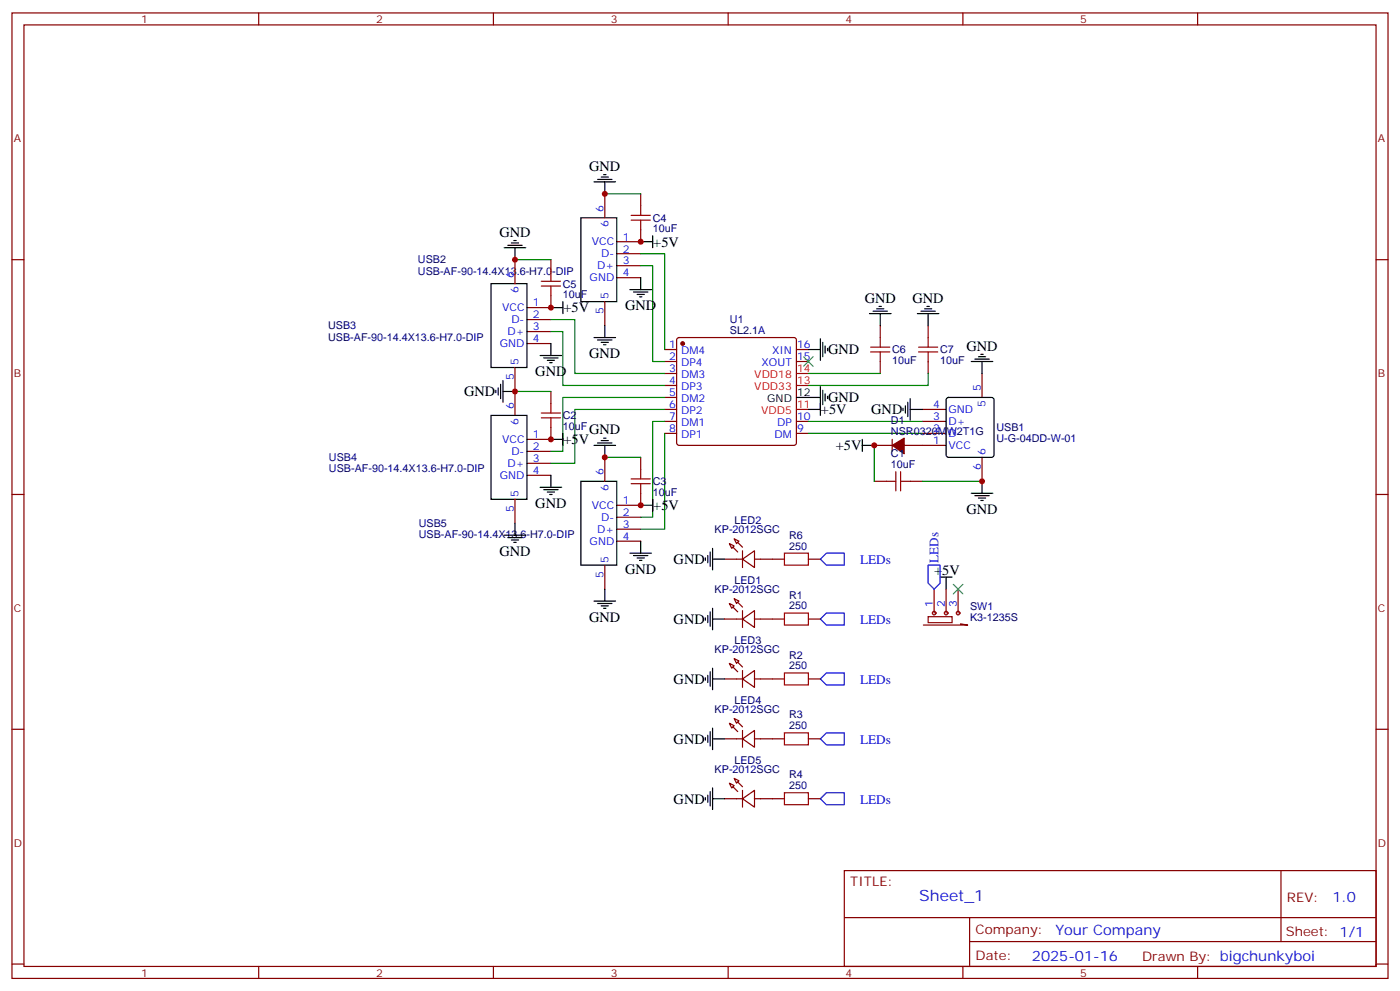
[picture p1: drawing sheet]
<svg xmlns="http://www.w3.org/2000/svg" width="412mm" height="292mm" viewBox="0 0 412 292" stroke-linecap="round" stroke-linejoin="round" font-family="sans-serif">
<g fill="none" stroke="#870000" stroke-width=".35">
<path d="M3.5 3.8h405.4v284.3h-405.4zM7.1 7.3h398.2v277.3h-398.2zM76.2 3.8v3.5M145.3 3.8v3.5M214.5 3.8v3.5M283.6 3.8v3.5M352.8 3.8v3.5M178.2 57.1v7M188.7 57.1v3.5M3.5 76.5h3.6M151.7 76.5v7M162.3 76.5v3.5"/>
<path d="M181.7 74.7h7M181.7 78.2h7M188.7 67.7v3.5h-7M405.3 76.5h3.6M155.2 94.1h7.1M155.2 97.6h7.1M162.3 87.1v3.5h-7.1M178.2 88.8v7.1M181.7 81.8h7M199.6 99.6l.4-.2h33.9l.5 .2 .2 .5v30.4l-.2 .5-.5 .2h-33.9l-.5-.3-.2-.4v-30.4zM259.3 95.9v3.5M273.4 95.9v3.5"/>
<path d="M151.7 108.2v14.1M155.2 101.2h7.1M162.3 115.3v3.5M195.8 102.9h3.5M195.8 106.5h3.5M195.8 110h3.5M195.8 113.5h3.5M195.8 117.1h3.5M234.6 102.9h3.5M234.6 106.5h3.5M259.3 106.5v3.5M273.4 106.5v3.5"/>
<path d="M289.3 110v7.1M155.2 132.9h7.1M155.2 136.5h7.1M155.2 140h7.1M162.3 125.9v3.5h-7.1M178.2 134.7v7M188.7 134.7v3.5M195.8 120.6h3.5M195.8 124.1h3.5M195.8 127.6h3.5M234.6 124.1h3.5M234.6 127.6h3.5"/>
<path d="M257.5 131.2h5.3M262.8 129.4v3.5M266.3 131.2h12.4M271.6 120.6h7.1M271.6 124.1h7.1M271.6 127.6h7.1M289.3 134.7v7M3.5 145.6h3.6M151.7 147v7.1M181.7 152.3h7M181.7 155.9h7M181.7 159.4h7"/>
<path d="M188.7 145.3v3.5h-7M216.3 158.7l1.4 .7-.7 .7zM257.5 141.7h3.6M268.1 141.7h3.5M405.3 145.6h3.6M178.2 166.4v7.1M213.4 164.7h5.3M214.8 160.1l1.5 .7-.8 .7zM214.8 177.7l1.5 .7-.8 .7zM216.3 176.3l1.4 .7-.7 .7zM218.7 164.7l3.5-2.5v4.9zM218.7 162.2v4.9"/>
<path d="M218.7 179.8v5M222.2 164.7h8.9M238.1 164.7h3.6M275.2 173.5v7.1M278.7 173.5v7.1M282.2 173.5v7.1M213.4 182.3h5.3M213.4 200h5.3M214.8 195.4l1.5 .7-.8 .7zM216.3 194l1.4 .7-.7 .7zM218.7 182.3l3.5-2.5v5zM218.7 200l3.5-2.5v4.9z"/>
<path d="M218.7 197.5v4.9M222.2 182.3h8.9M222.2 200h8.9M238.1 182.3h3.6M238.1 200h3.6M273.4 181.6h7.1v1.8h-7.1zM282.9 183.7l2.1 .4h-13M3.5 214.8h3.6M213.4 217.6h5.3M214.8 213l1.5 .7-.8 .7zM216.3 211.6l1.4 .7-.7 .7zM218.7 217.6l3.5-2.5v5z"/>
<path d="M218.7 215.1v5M222.2 217.6h8.9M238.1 217.6h3.6M405.3 214.8h3.6M213.4 235.2h5.3M214.8 230.6l1.5 .8-.8 .7zM216.3 229.2l1.4 .7-.7 .7zM218.7 235.2l3.5-2.4v4.9zM218.7 232.8v4.9M222.2 235.2h8.9M238.1 235.2h3.6M248.7 256.4h156.6v28.2h-156.6z"/>
<path d="M377.3 256.4v20.9M248.7 270.2h156.5M285.6 277.3h119.6M285.6 270.2v14.2M3.5 283.9h3.6M76.2 284.6v3.5M145.3 284.6v3.5M214.5 284.6v3.5M283.6 284.6v3.5M352.8 284.6v3.5M405.3 283.9h3.6"/>
</g>
<g fill="none" stroke="#000" stroke-width=".35">
<path d="M175 53.6h6.3M176 52.8h4.3M177.1 52.1h2.1M177.8 51.4h.7M178.2 53.6v3.5M148.5 73h6.4M149.6 72.2h4.2M150.6 71.5h2.2M151.3 70.8h.7M151.7 73v3.5M171.1 64.1h10.6v24.7h-10.6zM188.7 71.2h3.6"/>
<path d="M192.3 69.4v3.6M144.6 83.5h10.6v24.7h-10.6zM162.3 90.6h3.5M165.8 88.8v3.6M175 99.4h6.3M178.2 95.9v3.5M185.6 85.3h6.3M186.6 86h4.3M187.7 86.7h2.1M188.4 87.4h.7M188.7 81.8v3.5M241.7 99.8v6.3"/>
<path d="M256.1 92.4h6.4M257.2 91.7h4.2M258.2 90.9h2.1M258.9 90.2h.7M259.3 92.4v3.5M270.2 92.4h6.4M271.3 91.7h4.2M272.3 90.9h2.2M273 90.2h.8M273.4 92.4v3.5M146 114.9v.7M146.8 114.2v2.1"/>
<path d="M147.5 113.2v4.2M148.2 115.3h3.5M148.2 112.1v6.4M159.1 104.7h6.4M160.2 105.4h4.2M161.2 106.1h2.1M161.9 106.8h.7M162.3 101.2v3.5M176 100.1h4.3M177.1 100.8h2.1M177.8 101.5h.7M234.6 117.1h7.1"/>
<path d="M238.1 102.9h3.6M241.7 113.9v8.4M242.4 100.8v4.3M242.4 114.9v4.3M243.1 101.9v2.1M243.1 116v2.1M243.8 102.6v.7M243.8 116.7v.7M266.7 119.5v2.1M267.4 118.5v4.2M268.1 117.4v6.4M278.9 117.3l.5-.2h12.7l.5 .2 .2 .5v16.2l-.2 .5-.5 .2h-12.7l-.5-.2-.2-.5v-16.2z"/>
<path d="M286.1 106.5h6.4M287.2 105.8h4.2M288.2 105.1h2.1M288.9 104.4h.7M289.3 106.5v3.5M144.6 122.3h10.6v24.7h-10.6zM162.3 140v3.5M162.3 129.4h3.5M165.8 127.6v3.6M175 131.2h6.3M176 130.5h4.3M177.1 129.8h2.1"/>
<path d="M177.8 129h.7M178.2 131.2v3.5M238.1 120.6h3.6M254 131.2h3.5M254 129.4v3.5M266 120.2v.7M268.1 120.6h3.5M148.5 157.6h6.4M149.6 158.3h4.2M150.6 159h2.2M151.3 159.7h.7M151.7 154.1v3.5"/>
<path d="M159.1 143.5h6.4M160.2 144.2h4.2M161.2 144.9h2.1M161.9 145.6h.7M171.1 141.7h10.6v24.7h-10.6zM188.7 159.4v3.5M188.7 148.8h3.6M192.3 147v3.6M286.1 145.3h6.4M287.2 146h4.2M288.2 146.7h2.1M288.9 147.4h.7"/>
<path d="M289.3 141.7v3.6M175 177h6.3M176 177.7h4.3M177.1 178.4h2.1M177.8 179.1h.7M178.2 173.5v3.5M185.6 162.9h6.3M186.6 163.6h4.3M187.7 164.3h2.1M188.4 165h.7M207.8 164.3v.7M208.5 163.6v2.1"/>
<path d="M209.2 162.6v4.2M209.9 164.7h3.5M209.9 161.5v6.4M209.9 179.1v6.4M276.9 170h3.6M278.7 170v3.5M207.8 182v.7M207.8 199.6v.7M208.5 181.3v2.1M208.5 198.9v2.1M209.2 180.2v4.2M209.2 197.8v4.3"/>
<path d="M209.9 196.8v6.3M209.9 182.3h3.5M209.9 200h3.5M207.8 217.2v.7M208.5 216.5v2.2M209.2 215.5v4.2M209.9 214.4v6.4M209.9 217.6h3.5M207.8 234.9v.7M208.5 234.2v2.1M209.2 233.1v4.2M209.9 232.1v6.3"/>
<path d="M209.9 235.2h3.5"/>
</g>
<g fill="#870000" stroke="#870000" stroke-width=".35">
<path d="M262.8 131.2l3.5-2.2v4.6z"/>
<path d="M215.9 161.1l1.4 1.5z"/>
<path d="M217.3 159.7l1.4 1.4z"/>
<path d="M215.9 178.8l1.4 1.4z"/>
<path d="M217.3 177.4l1.4 1.4z"/>
<path d="M215.9 196.4l1.4 1.4z"/>
<path d="M217.3 195l1.4 1.4z"/>
<path d="M215.9 214.1l1.4 1.4z"/>
<path d="M217.3 212.7l1.4 1.4z"/>
<path d="M215.9 231.7l1.4 1.4z"/>
<path d="M217.3 230.3l1.4 1.4z"/>
<circle cx="201.1" cy="101.2" r=".53"/>
</g>
<path d="M234.6 113.5h3.5M234.6 110h3.5M234.6 120.6h3.5" fill="none" stroke="#f00" stroke-width=".35"/>
<g fill="none" stroke="#008700" stroke-width=".35">
<path d="M178.2 57.1h10.5M151.7 76.5h10.6M188.7 78.2h3.6v28.3h3.5M188.7 74.7h7.1v28.2M162.3 97.6h3.5v15.9h30M162.3 94.1h7v15.9h26.5M151.7 115.3h10.6M195.8 117.1h-30v15.8h-3.5M238.1 110h21.2M273.4 110v3.5h-35.3M178.2 134.7h10.5M195.8 127.6v28.3h-7.1"/>
<path d="M195.8 124.1h-3.5v28.2h-3.6M195.8 120.6h-26.5v15.9h-7M238.1 124.1h33.5M238.1 127.6h33.5M257.5 131.2v10.5M271.6 141.7h17.7"/>
</g>
<g fill="none" stroke="#a10000" stroke-width=".35">
<path d="M185.9 64.8h5.7M185.9 63.4h5.7M188.7 60.6v2.8M188.7 64.8v2.9M159.5 84.2h5.6M159.5 82.8h5.6M162.3 80v2.8M162.3 84.2v2.9M259.3 99.4v2.8M273.4 99.4v2.8M162.3 118.8v2.8M256.5 102.2h5.6"/>
<path d="M256.5 103.6h5.6M259.3 103.6v2.9M270.6 102.2h5.6M270.6 103.6h5.6M273.4 103.6v2.9M159.5 123h5.6M159.5 121.6h5.6M162.3 123v2.9M188.7 138.2v2.8M263.9 138.9v5.7M265.3 138.9v5.7M185.9 142.5h5.7"/>
<path d="M185.9 141h5.7M188.7 142.5v2.8M261.1 141.7h2.8M265.3 141.7h2.8M231.1 162.9h7v3.5h-7zM231.1 180.6h7v3.5h-7zM231.1 198.2h7v3.5h-7zM231.1 215.8h7v3.6h-7zM231.1 233.5h7v3.5h-7z"/>
</g>
<path d="M236.7 105.1l2.8 2.8M239.5 105.1l-2.8 2.8M280.8 172.1l2.8 2.8M283.6 172.1l-2.8 2.8" fill="none" stroke="#3c3" stroke-width=".35"/>
<path d="M241.7 164.7l1.7-1.8h5.3v3.5h-5.3zM273.4 166.4h3.5v5.3l-1.7 1.8-1.8-1.8zM241.7 182.3l1.7-1.7h5.3v3.5h-5.3zM241.7 200l1.7-1.8h5.3v3.5h-5.3zM241.7 217.6l1.7-1.8h5.3v3.6h-5.3zM241.7 235.2l1.7-1.7h5.3v3.5h-5.3z" fill="none" stroke="#00f" stroke-width=".35"/>
<g fill="none" stroke="#900" stroke-width=".35">
<circle cx="275.2" cy="180.6" r=".53"/>
<circle cx="278.7" cy="180.6" r=".53"/>
<circle cx="282.2" cy="180.6" r=".53"/>
</g>
<g fill="#c00">
<circle cx="151.7" cy="115.3" r=".88"/>
<circle cx="257.5" cy="131.2" r=".88"/>
<circle cx="289.3" cy="141.7" r=".88"/>
<circle cx="162.3" cy="129.4" r=".88"/>
<circle cx="188.7" cy="148.8" r=".88"/>
<circle cx="188.7" cy="71.2" r=".88"/>
<circle cx="162.3" cy="90.6" r=".88"/>
<circle cx="178.2" cy="57.1" r=".88"/>
<circle cx="151.7" cy="76.5" r=".88"/>
<circle cx="178.2" cy="134.7" r=".88"/>
</g>
<text font-size="4.6" fill="#00f" x="270.8" y="265.4">Sheet_1</text>
<g font-size="4.2">
<text x="173.6" y="50.3">GND</text>
<text x="147.1" y="69.7">GND</text>
<text x="192.4" y="72.6">+5V</text>
<text x="254.7" y="89.1">GND</text>
<text x="268.8" y="89.1">GND</text>
<text x="166" y="92">+5V</text>
<text x="184.1" y="91.3">GND</text>
<text x="173.6" y="105.5">GND</text>
<text x="243.9" y="104.3">GND</text>
<text x="284.7" y="103.2">GND</text>
<text x="157.7" y="110.7">GND</text>
<text x="136.7" y="116.7">GND</text>
<text x="243.9" y="118.4">GND</text>
<text x="241.8" y="122">+5V</text>
<text x="256.6" y="122">GND</text>
<text x="166" y="130.8">+5V</text>
<text x="173.6" y="127.9">GND</text>
<text x="246.2" y="132.6">+5V</text>
<text x="157.7" y="149.5">GND</text>
<text x="192.4" y="150.2">+5V</text>
<text x="284.7" y="151.3">GND</text>
<text x="147.1" y="163.7">GND</text>
<text x="198.4" y="166.1">GND</text>
<text x="184.1" y="168.9">GND</text>
<text x="275.2" y="169.3">+5V</text>
<text x="173.6" y="183.1">GND</text>
<text x="198.4" y="183.7">GND</text>
<text x="198.4" y="201.4">GND</text>
<text x="198.4" y="219">GND</text>
<text x="198.4" y="236.6">GND</text>
</g>
<g font-size="4.2" fill="#00f">
<text x="392.5" y="265.7">1.0</text>
<text x="310.9" y="275.2">Your Company</text>
<text x="304" y="283">2025-01-16</text>
</g>
<g font-size="3.9" fill="#00f">
<text x="253.4" y="166.1">LEDs</text>
<text x="276.5" y="165.7" transform="rotate(-90 276.5 165.7)">LEDs</text>
<text x="253.4" y="183.7">LEDs</text>
<text x="253.4" y="201.4">LEDs</text>
<text x="253.4" y="219">LEDs</text>
<text x="253.4" y="236.7">LEDs</text>
</g>
<g font-size="3.9" fill="#800">
<text x="250.5" y="261">TITLE:</text>
<text x="379.1" y="265.7">REV:</text>
<text x="287.4" y="275.2">Company:</text>
<text x="378.7" y="275.8">Sheet: 1/1</text>
<text x="287.4" y="282.9">Date:</text>
<text x="336.4" y="282.9">Drawn By: bigchunkyboi</text>
</g>
<g font-size="3.2" fill="#800">
<text x="41.6" y="6.8">1</text>
<text x="110.8" y="6.8">2</text>
<text x="179.9" y="6.8">3</text>
<text x="249.1" y="6.8">4</text>
<text x="318.2" y="6.8">5</text>
<text x="4.1" y="41.9">A</text>
<text x="405.9" y="41.9">A</text>
<text x="4.1" y="111.1">B</text>
<text x="405.9" y="111.1">B</text>
<text x="4.1" y="180.2">C</text>
<text x="405.9" y="180.2">C</text>
<text x="4.1" y="249.3">D</text>
<text x="405.9" y="249.3">D</text>
<text x="41.6" y="287.6">1</text>
<text x="110.8" y="287.6">2</text>
<text x="179.9" y="287.6">3</text>
<text x="249.1" y="287.6">4</text>
<text x="318.2" y="287.6">5</text>
</g>
<g font-size="3.2" fill="#00f">
<text x="177.8" y="62.4" transform="rotate(-90 177.8 62.4)">6</text>
<text x="179.2" y="66.9" transform="rotate(-90 179.2 66.9)">6</text>
<text x="183.4" y="70.8">1</text>
<text x="174.4" y="72.2">VCC</text>
<text x="177.1" y="75.8">D-</text>
<text x="183.4" y="74.4">2</text>
<text x="183.4" y="77.9">3</text>
<text x="151.3" y="81.8" transform="rotate(-90 151.3 81.8)">6</text>
<text x="173.7" y="82.8">GND</text>
<text x="175.9" y="79.3">D+</text>
<text x="183.4" y="81.4">4</text>
<text x="152.8" y="86.3" transform="rotate(-90 152.8 86.3)">6</text>
<text x="179.2" y="88.1" transform="rotate(-90 179.2 88.1)">5</text>
<text x="147.9" y="91.7">VCC</text>
<text x="150.6" y="95.2">D-</text>
<text x="157" y="90.2">1</text>
<text x="157" y="93.8">2</text>
<text x="177.8" y="92.6" transform="rotate(-90 177.8 92.6)">5</text>
<text x="149.5" y="98.7">D+</text>
<text x="157" y="97.3">3</text>
<text x="157" y="100.8">4</text>
<text x="147.2" y="102.2">GND</text>
<text x="152.8" y="107.5" transform="rotate(-90 152.8 107.5)">5</text>
<text x="197.1" y="102.6">1</text>
<text x="197.1" y="106.1">2</text>
<text x="200.6" y="104.4">DM4</text>
<text x="200.6" y="107.9">DP4</text>
<text x="224.3" y="107.9">XOUT</text>
<text x="227.4" y="104.4">XIN</text>
<text x="234.8" y="106.1">15</text>
<text x="234.8" y="102.6">16</text>
<text x="151.3" y="112" transform="rotate(-90 151.3 112)">5</text>
<text x="197.1" y="109.6">3</text>
<text x="197.1" y="113.2">4</text>
<text x="200.6" y="111.4">DM3</text>
<text x="197.1" y="116.7">5</text>
<text x="200.6" y="114.9">DP3</text>
<text x="200.6" y="118.5">DM2</text>
<text x="288.9" y="115.3" transform="rotate(-90 288.9 115.3)">5</text>
<text x="290.3" y="119.8" transform="rotate(-90 290.3 119.8)">5</text>
<text x="151.3" y="120.6" transform="rotate(-90 151.3 120.6)">6</text>
<text x="152.8" y="125.1" transform="rotate(-90 152.8 125.1)">6</text>
<text x="197.1" y="120.2">6</text>
<text x="197.1" y="123.8">7</text>
<text x="200.6" y="122">DP2</text>
<text x="200.6" y="125.5">DM1</text>
<text x="228.9" y="125.5">DP</text>
<text x="234.8" y="123.8">10</text>
<text x="274.9" y="120.2">4</text>
<text x="274.9" y="123.8">3</text>
<text x="279.4" y="121.6">GND</text>
<text x="279.4" y="125.2">D+</text>
<text x="147.9" y="130.5">VCC</text>
<text x="157" y="129">1</text>
<text x="197.1" y="127.3">8</text>
<text x="200.6" y="129">DP1</text>
<text x="228.2" y="129">DM</text>
<text x="234.8" y="127.3">9</text>
<text x="274.9" y="127.3">2</text>
<text x="274.9" y="130.8">1</text>
<text x="279.4" y="128.7">D-</text>
<text x="149.5" y="137.5">D+</text>
<text x="150.6" y="134">D-</text>
<text x="157" y="132.6">2</text>
<text x="157" y="136.1">3</text>
<text x="279.4" y="132.2">VCC</text>
<text x="290.3" y="134" transform="rotate(-90 290.3 134)">6</text>
<text x="147.2" y="141">GND</text>
<text x="157" y="139.6">4</text>
<text x="177.8" y="140" transform="rotate(-90 177.8 140)">6</text>
<text x="288.9" y="138.5" transform="rotate(-90 288.9 138.5)">6</text>
<text x="152.8" y="146.3" transform="rotate(-90 152.8 146.3)">5</text>
<text x="174.4" y="149.9">VCC</text>
<text x="179.2" y="144.5" transform="rotate(-90 179.2 144.5)">6</text>
<text x="183.4" y="148.4">1</text>
<text x="151.3" y="150.8" transform="rotate(-90 151.3 150.8)">5</text>
<text x="177.1" y="153.4">D-</text>
<text x="183.4" y="152">2</text>
<text x="183.4" y="155.5">3</text>
<text x="173.7" y="160.4">GND</text>
<text x="175.9" y="156.9">D+</text>
<text x="183.4" y="159">4</text>
<text x="179.2" y="165.7" transform="rotate(-90 179.2 165.7)">5</text>
<text x="177.8" y="170.2" transform="rotate(-90 177.8 170.2)">5</text>
<text x="274.8" y="178.8" transform="rotate(-90 274.8 178.8)">1</text>
<text x="278.3" y="178.8" transform="rotate(-90 278.3 178.8)">2</text>
<text x="281.9" y="178.8" transform="rotate(-90 281.9 178.8)">3</text>
</g>
<g font-size="3.2" fill="#000080">
<text x="192.3" y="65.3">C4</text>
<text x="192.3" y="68.5">10uF</text>
<text x="123.1" y="77.6">USB2</text>
<text x="123.1" y="80.9">USB-AF-90-14.4X13.6-H7.0-DIP</text>
<text x="165.8" y="87.9">10uF</text>
<text x="165.8" y="84.7">C5</text>
<text x="215" y="95">U1</text>
<text x="96.6" y="100.3">USB-AF-90-14.4X13.6-H7.0-DIP</text>
<text x="96.6" y="97">USB3</text>
<text x="215" y="98.4">SL2.1A</text>
<text x="262.8" y="107.2">10uF</text>
<text x="262.8" y="104.1">C6</text>
<text x="276.9" y="107.2">10uF</text>
<text x="276.9" y="104.1">C7</text>
<text x="165.8" y="123.5">C2</text>
<text x="262.5" y="124.8">D1</text>
<text x="165.8" y="126.7">10uF</text>
<text x="262.5" y="128">NSR0320MW2T1G</text>
<text x="293.5" y="130.2">U-G-04DD-W-01</text>
<text x="293.5" y="127">USB1</text>
<text x="96.9" y="135.9">USB4</text>
<text x="262.5" y="137.9">10uF</text>
<text x="262.5" y="134.7">C1</text>
<text x="96.9" y="139">USB-AF-90-14.4X13.6-H7.0-DIP</text>
<text x="192.3" y="142.9">C3</text>
<text x="192.3" y="146.1">10uF</text>
<text x="123.4" y="155.3">USB5</text>
<text x="216.3" y="154.4">LED2</text>
<text x="123.4" y="158.4">USB-AF-90-14.4X13.6-H7.0-DIP</text>
<text x="210.5" y="157">KP-2012SGC</text>
<text x="232.5" y="161.9">250</text>
<text x="232.5" y="158.7">R6</text>
<text x="216.3" y="172.1">LED1</text>
<text x="210.5" y="174.6">KP-2012SGC</text>
<text x="232.5" y="179.5">250</text>
<text x="232.5" y="176.3">R1</text>
<text x="285.8" y="179.6">SW1</text>
<text x="285.8" y="182.8">K3-1235S</text>
<text x="216.3" y="189.7">LED3</text>
<text x="210.5" y="192.3">KP-2012SGC</text>
<text x="232.5" y="197.1">250</text>
<text x="232.5" y="194">R2</text>
<text x="210.5" y="209.9">KP-2012SGC</text>
<text x="216.3" y="207.4">LED4</text>
<text x="232.5" y="214.8">250</text>
<text x="232.5" y="211.6">R3</text>
<text x="210.5" y="227.5">KP-2012SGC</text>
<text x="216.3" y="225">LED5</text>
<text x="232.5" y="232.4">250</text>
<text x="232.5" y="229.2">R4</text>
</g>
<g font-size="3.2" fill="#f00">
<text x="222.2" y="111.4">VDD18</text>
<text x="234.8" y="113.2">13</text>
<text x="234.8" y="109.6">14</text>
<text x="222.2" y="114.9">VDD33</text>
<text x="224.2" y="122">VDD5</text>
<text x="234.8" y="120.2">11</text>
</g>
<g font-size="3.2">
<text x="226" y="118.5">GND</text>
<text x="234.8" y="116.7">12</text>
</g>
</svg>
